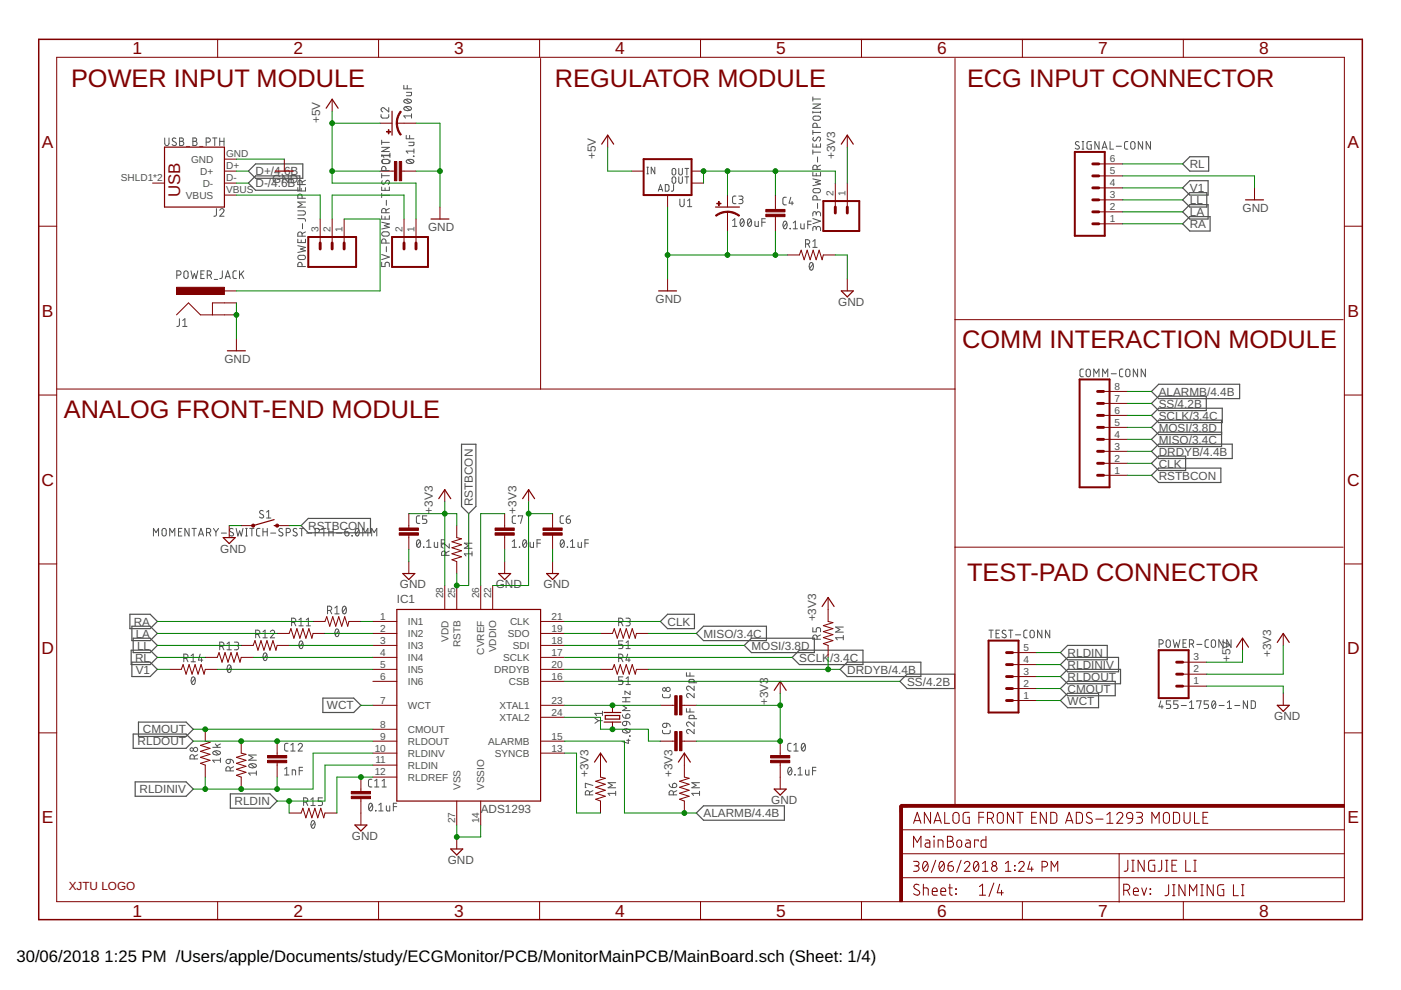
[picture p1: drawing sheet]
<svg xmlns="http://www.w3.org/2000/svg" width="297mm" height="210mm" viewBox="0 0 297 210" stroke-linecap="round" stroke-linejoin="round" font-family="sans-serif">
<g fill="none" stroke="#505050" stroke-width=".21">
<path d="M85.6 18.1v.7h1.6M86.2 19.6h1v.6l-1 .1M86.3 18.1v.7M34.9 29.3v1.1a.46 .46 0 0 0 .5 .5 .46 .46 0 0 0 .4-.5v-1.1M37.3 29.4a.41 .41 0 0 0-.6-.1 .41 .41 0 0 0-.1 .5l.6 .4a.38 .38 0 0 1 .1 .5 .38 .38 0 0 1-.5 .1l-.3-.2M38.1 29.3h.4a.36 .36 0 0 1 .4 .3 .36 .36 0 0 1-.4 .4 .44 .44 0 0 1 .5 .4 .44 .44 0 0 1-.5 .5h-.4zM38.1 30h.4M39.5 31.1h.7M40.9 29.3h.4a.36 .36 0 0 1 .4 .3 .36 .36 0 0 1-.4 .4 .44 .44 0 0 1 .5 .4 .44 .44 0 0 1-.5 .5h-.4zM40.9 30h.4M42.3 31.1h.7M43.7 30.1h.5a.44 .44 0 0 0 .4-.4 .44 .44 0 0 0-.4-.4h-.5v1.6"/>
<path d="M45.1 29.3h.9M45.5 29.3v1.6M46.6 30h.9M46.6 29.3v1.6M47.5 29.3v1.6M63.1 39.8v.7h1.7v-.7M63.9 39.9v.6M64.1 39.1v-.4a.46 .46 0 0 0-.5-.5 .46 .46 0 0 0-.5 .5v.4h1.7M64.8 38.2l-.7 .4M80.8 24.3v.5l.4 .2 1.1-.1 .1-.6M80.9 30.2h1.6M80.9 31.2h1.6l-1.6 .9h1.6"/>
<path d="M80.9 39.6v.8h1.6v-.8M80.9 29.7v.9M80.9 32.8v.4M80.9 36.8v.9M80.9 37.3h1.6M80.9 33h1.6M81 34l.1 .5 .3 .2 1-.1 .2-.1 .1-.5M81 38.3v.2a.38 .38 0 0 0 .1 .5 .38 .38 0 0 0 .5-.1l.3-.5a.44 .44 0 0 1 .7 .1 .44 .44 0 0 1-.3 .6M81 33.9l1.1-.1a.46 .46 0 0 1 .5 .4 .46 .46 0 0 1-.5 .5l-1.1-.1-.1-.4zM81.6 39.8v.6M81.8 36.2v-.5a.46 .46 0 0 0-.4-.4 .46 .46 0 0 0-.5 .4v.5h1.6M82.4 22.8v.9l-.9-.7a.44 .44 0 0 0-.7 .1 .44 .44 0 0 0 .4 .6"/>
<path d="M82.5 32.8v.4M82.7 32.5v.9M82.7 32.9h-1.7l.4 .5M85.7 22.8a1.04 1.04 0 0 1 1.5 .2 .95 .95 0 0 1-1.6 0zM85.7 21.2a1.02 1.02 0 0 1 1.5 .3 .97 .97 0 0 1-1.6 0zM86 22.6l.9 .8M86 21.1l.9 .7M86.1 28.7v.7h1.7M86.2 34a1.02 1.02 0 0 1 1.6 .2 .97 .97 0 0 1-1.7 0zM86.5 33.9l.9 .7M86.7 30.2h1.1l-.1 .6-1 .1M86.8 28.7v.7"/>
<path d="M87.2 24.6h-1.6l.4 .4M87.2 24.1v.9M87.7 33.1l.1 .1zM87.8 31.6v.9M87.8 32h-1.7l.4 .5M137.2 36.9h.3M137.2 35.5h.3M137.3 35.5v1.4M138.8 35.5v1.4l-.7-1.4v1.4M141.1 39.1l.5 .1 .2 .2v.9l-.2 .2h-.5zM142.6 37.6h.6l.1 .9a.39 .39 0 0 1-.4 .4 .39 .39 0 0 1-.4-.4zM142.6 35.8h.6l.1 .9a.39 .39 0 0 1-.4 .4 .39 .39 0 0 1-.4-.4z"/>
<path d="M142.8 39.1v1.2l-.5 .2M143.9 37.5v1a.38 .38 0 0 0 .4 .4 .38 .38 0 0 0 .4-.4v-1M143.9 35.7v1a.38 .38 0 0 0 .4 .4 .38 .38 0 0 0 .4-.4v-1M145.2 37.5h.8M145.2 35.7h.8M145.6 35.7v1.4M145.6 37.5v1.4M172.3 20.6v.8M172.3 23.6v.4M172.3 27.6v.9M172.3 30.5v.7h1.7v-.7M172.3 31.8v.9"/>
<path d="M172.3 36.6v.7h1.7v-.7M172.3 37.9l1.7 .4-1.1 .4 1.1 .3-1.7 .4M172.3 32.3h1.7M172.3 28.1h1.7M172.3 23.8h1.7M172.3 22.1h1.7l-1.7 .9h1.7M172.3 21h1.7M172.5 24.7l1-.1a.44 .44 0 0 1 .5 .5 .44 .44 0 0 1-.5 .4l-1-.1-.2-.3zM172.5 29.1l-.1 .2a.38 .38 0 0 0 .1 .5 .38 .38 0 0 0 .5-.1l.3-.5a.44 .44 0 0 1 .7 .1 .44 .44 0 0 1-.3 .6M173.1 30.6v.6M173.1 36.7v.6M173.2 35.9v-.4a.46 .46 0 0 0-.4-.5 .46 .46 0 0 0-.5 .5v.4h1.7"/>
<path d="M173.2 27v-.5a.46 .46 0 0 0-.4-.4 .46 .46 0 0 0-.5 .4v.5h1.7M173.3 33.3v1.1M174 23.6v.4M174 35l-.8 .4M228.8 30.1a.41 .41 0 0 0-.6 0 .41 .41 0 0 0 0 .6l.5 .2a.44 .44 0 0 1-.1 .7 .44 .44 0 0 1-.6-.2M229.4 31.6h.4M229.4 30h.4M229.6 30v1.6M231.4 30h-.7l-.2 .2v1.1l.2 .3h.7v-.9h-.3M233 30v1.6l-.9-1.6v1.6M233.7 31.6l.5-1.6 .5 1.6M233.8 31.2h.8"/>
<path d="M235.4 30v1.6h.7M236.7 31h1.1M239.1 30h-.4l-.3 .4 .1 1 .2 .2h.4M239.9 30.1l.3-.1 .3 .1 .1 1.1a.46 .46 0 0 1-.4 .4 .46 .46 0 0 1-.5-.4zM242.3 30v1.6l-1-1.6v1.6M243.9 30v1.6l-.9-1.6v1.6M37.5 58.3h.5a.46 .46 0 0 0 .4-.4 .46 .46 0 0 0-.4-.5h-.5v1.7M39.1 57.6l.3-.2 .4 .2 .1 1a.44 .44 0 0 1-.5 .5 .44 .44 0 0 1-.4-.5zM40.5 57.4l.4 1.7 .3-1.1 .4 1.1 .3-1.7M42.6 58.1h.5M43.3 57.4h-.7v1.7h.7M43.9 58.3h.5a.46 .46 0 0 0 .5-.4 .46 .46 0 0 0-.5-.5h-.5v1.7"/>
<path d="M44.5 58.3l.4 .8M45.4 59.2h.7M45.9 44.2v1.4l-.6 .2M46.6 44.6a.45 .45 0 0 1 .6-.4 .45 .45 0 0 1 .2 .8l-.8 .8h.9M47.1 57.4v1.4l-.5 .3M47.8 59.1l.5-1.7 .5 1.7M47.9 58.7h.8M50.1 57.4l-.5 .1-.2 .3v1l.2 .2 .5 .1M50.8 57.4v1.7M51.1 58.1l.6 1M51.7 57.4l-.9 1M63.1 46.4h1.4l.2 .2 .1 .3"/>
<path d="M63.1 44.7h1.2a.44 .44 0 0 1 .5 .4 .44 .44 0 0 1-.5 .5h-1.2M63.1 50.7v.7h1.7v-.7M63.1 52.1l1.7 .4-1.1 .3 1.1 .4-1.7 .3M63.3 54.3l1-.2a.46 .46 0 0 1 .5 .5 .46 .46 0 0 1-.5 .4l-1-.1-.2-.3zM63.9 50.9v.5M64.1 56.5v-.4a.46 .46 0 0 0-.5-.5 .46 .46 0 0 0-.5 .5v.4h1.7M64.1 50.1v-.5a.46 .46 0 0 0-.5-.4 .46 .46 0 0 0-.5 .4v.5h1.7M64.1 42v-.4a.46 .46 0 0 0-.5-.5 .46 .46 0 0 0-.5 .5v.4h1.7M64.1 47.4v1.1M64.8 49.2l-.7 .3M64.8 42.8h-1.7l1 .6-1 .5h1.7M80.9 55.6v.9h.7v-.5a.46 .46 0 0 1 .5-.4 .46 .46 0 0 1 .4 .4v.5"/>
<path d="M80.9 45.7v.8h1.6v-.8M80.9 41v.9M80.9 54l1.6 .5-1.6 .6M80.9 47.1l1.6 .4-1 .3 1 .4-1.6 .4M80.9 41.4h1.6M81 49.3l1.1-.2a.46 .46 0 0 1 .5 .5 .46 .46 0 0 1-.5 .5l-1.1-.2-.1-.3zM81.6 45.9v.6M81.8 51.5v-.4a.46 .46 0 0 0-.4-.4 .46 .46 0 0 0-.5 .4v.4h1.6M81.8 45.1v-.5a.46 .46 0 0 0-.4-.4 .46 .46 0 0 0-.5 .4v.5h1.6M81.9 42.5v1M81.9 52.3v1.1M82.5 44.2l-.7 .4"/>
<path d="M139.6 40.5l.4-1.4 .5 1.4M139.7 40.2h.7M144.1 42.2v1.2a.46 .46 0 0 0 .5 .4 .46 .46 0 0 0 .5-.4v-1.2M145.8 42.6l.4-.4v1.6M145.8 43.8h.9M155.3 46.8l.5-.4v1.6M155.3 48h.9M156 41.6h-.4l-.3 .3 .1 1.1 .2 .2h.4M156.6 41.6h.6a.36 .36 0 0 1 .3 .3 .36 .36 0 0 1-.3 .4h-.4M157.1 42.3a.44 .44 0 0 1 .4 .4 .44 .44 0 0 1-.4 .5h-.5M157.1 46.5l.3-.1a.97 .97 0 0 1 0 1.6 1 1 0 0 1-.3-1.5zM157.7 46.8l-.7 .8"/>
<path d="M158.7 46.5l.2-.1a.95 .95 0 0 1 0 1.6 1.02 1.02 0 0 1-.2-1.5zM159.3 46.8l-.8 .8M160.1 46.9v.9l.2 .2h.5v-1.1M161.5 47.1h.8M162.3 46.4h-.8v1.6M166.2 47l.3-.1a.97 .97 0 0 1 0 1.6 1 1 0 0 1-.3-1.5zM166.7 41.8h-.5l-.2 .4v1l.2 .2h.5M166.8 47.3l-.7 .9M167.5 48.4l.1 .1zM167.7 41.8l-.4 1.3h.9M167.9 42.7v.7M168.2 48.5h.9"/>
<path d="M168.2 47.3l.4-.4v1.6M169.8 47.4v.9l.3 .2h.4v-1.1M170.8 51.7h.4a.46 .46 0 0 0 .5-.4 .46 .46 0 0 0-.5-.5h-.4v1.7M171.3 47.6h.7M171.3 51.7l.4 .8M171.8 55.8l.2-.2a.97 .97 0 0 1 0 1.7 1.02 1.02 0 0 1-.2-1.5zM172 46.9h-.7v1.6M172.3 51.2l.5-.4v1.7M172.3 52.5h.9M172.3 46.3l1.7 .6-1.7 .5M172.4 56l-.7 .9M172.5 40.1l1-.1a.44 .44 0 0 1 .5 .4 .44 .44 0 0 1-.5 .5l-1-.2-.2-.3z"/>
<path d="M173.1 48.5a.46 .46 0 0 1 .4-.5 .46 .46 0 0 1 .5 .5v.4M173.1 48.7v-.3a.36 .36 0 0 0-.4-.4 .36 .36 0 0 0-.4 .4v.5M173.1 45.3a.46 .46 0 0 1 .4-.4 .46 .46 0 0 1 .5 .4v.5M173.1 45.6v-.4a.36 .36 0 0 0-.4-.3 .36 .36 0 0 0-.4 .3v.6M173.2 42.4v-.5a.46 .46 0 0 0-.4-.4 .46 .46 0 0 0-.5 .4v.5h1.7M173.3 43.1v1.1M38 67.6v1.4l-.2 .2h-.3M38.7 67.9l.5-.3v1.6M38.7 69.2h.9M229.7 78.3h-.5l-.2 .3v1.1l.2 .2h.5M230.4 78.4l.3-.1 .4 .1 .1 1a.46 .46 0 0 1-.5 .5 .46 .46 0 0 1-.4-.5zM231.9 79.9v-1.6l.6 .9 .5-.9v1.6"/>
<path d="M233.8 79.9v-1.6l.5 .9 .6-.9v1.6M235.6 79.2h1.1M238.1 78.3h-.5l-.2 .3v1.1l.2 .2h.5M238.8 78.4l.3-.1 .3 .1 .2 1a.44 .44 0 0 1-.5 .5 .44 .44 0 0 1-.4-.5zM241.2 78.3v1.6l-.9-1.6v1.6M242.8 78.3v1.6l-.8-1.6v1.6M32.5 113.6v-1.6l.6 .9 .5-.9v1.6M34.5 112.2l.3-.2 .3 .2 .1 1a.44 .44 0 0 1-.4 .4 .44 .44 0 0 1-.4-.4zM36 113.6v-1.6l.5 .9 .6-.9v1.6M37.8 112.8h.6M38.6 112h-.8v1.6h.8M40.1 112v1.6l-.9-1.6v1.6"/>
<path d="M40.7 112h.9M41.1 112v1.6M42.1 113.6l.5-1.6 .6 1.6M42.2 113.2h.8M43.8 112.9h.4a.44 .44 0 0 0 .5-.4 .44 .44 0 0 0-.5-.5h-.4v1.6M44.3 112.9l.4 .7M45.3 112l.5 .8M45.8 112.8v.8M46.3 112l-.5 .8M46.9 113h1.1M49.4 112.2a.41 .41 0 0 0-.5-.1 .41 .41 0 0 0-.2 .5l.6 .4a.38 .38 0 0 1 .2 .5 .38 .38 0 0 1-.5 .1l-.4-.2M50.1 112l.3 1.6 .4-1 .4 1 .3-1.6"/>
<path d="M52.1 113.6h.3M52.1 112h.3M52.3 112v1.6M52.9 112h.9M53.4 112v1.6M55.1 112l-.5 .1-.2 .3v1l.2 .2h.5M55.8 112.8h.9M55.8 112v1.6M55.8 108.4a.41 .41 0 0 0-.6-.1 .41 .41 0 0 0 0 .6l.5 .3a.44 .44 0 0 1 0 .7 .44 .44 0 0 1-.7-.3M56.5 108.6l.5-.4v1.6M56.5 109.8h.9M56.7 112v1.6"/>
<path d="M57.4 113h1.1M59.9 112.2a.41 .41 0 0 0-.6-.1 .41 .41 0 0 0 0 .6l.5 .3a.44 .44 0 0 1 0 .7 .44 .44 0 0 1-.7-.3M60.7 112.9h.4a.44 .44 0 0 0 .5-.4 .44 .44 0 0 0-.5-.5h-.4v1.6M62.9 112.2a.41 .41 0 0 0-.6-.1 .41 .41 0 0 0 0 .6l.5 .3a.44 .44 0 0 1 0 .7 .44 .44 0 0 1-.7-.3M63.5 112h.9M64 112v1.6M65 113h1.1M66.8 112.9h.5a.44 .44 0 0 0 .4-.4 .44 .44 0 0 0-.4-.5h-.5v1.6M68.2 112h.9M68.7 112v1.6M69.7 112.8h.9M69.7 112v1.6"/>
<path d="M70.6 112v1.6M71.4 113h1M73.1 112.8h.5a.45 .45 0 0 1 .4 .5 .45 .45 0 0 1-.5 .3 .45 .45 0 0 1-.4-.4zM73.8 112l-.6 .3-.1 .5M74.6 113.6h.1zM75.5 112.1l.3-.1a.95 .95 0 0 1 0 1.6 1 1 0 0 1-.3-1.5zM76.1 112.4l-.7 .9M76.9 113.6v-1.6l.6 .9 .5-.9v1.6M78.8 113.6v-1.6l.5 .9 .6-.9v1.6M88.5 114.6l.2-.2a.93 .93 0 0 1 0 1.7 1.02 1.02 0 0 1-.2-1.5zM89 109.4h-.5l-.2 .3v1.1l.2 .2h.5M89.1 114.8l-.7 .9"/>
<path d="M89.8 116l.1 .1zM90.5 116.1h.9M90.5 114.8l.4-.4v1.7M90.5 109.4h-.9v.7h.5a.45 .45 0 0 1 .4 .4 .45 .45 0 0 1-.4 .5h-.5M92.1 115v.9l.3 .2h.4v-1.1M93.6 115.2h.7M94.3 114.4h-.7v1.7M94.5 117.8v-.5a.46 .46 0 0 0-.4-.5 .46 .46 0 0 0-.5 .5v.5h1.6M95.2 115.3v.9l-.9-.8a.45 .45 0 0 0-.7 .2 .45 .45 0 0 0 .4 .6M95.2 116.8l-.7 .4M100.1 115.2h-1.7l.9 .5-.9 .5h1.7M100.1 117.4h-1.7l.4 .5"/>
<path d="M100.1 117v.9M108.6 116.1h.9M108.6 114.8l.5-.4v1.7M109.3 109.4h-.5l-.2 .3v1.1l.2 .2h.5M109.9 109.5v-.1h.9l-.4 1.6M110.1 116l.1 .1zM111 114.6l.2-.2a.93 .93 0 0 1 0 1.7 1.02 1.02 0 0 1-.2-1.5zM111.6 114.8l-.7 .9M112.4 115v.9l.3 .2h.4v-1.1M113.9 115.2h.7M114.6 114.4h-.7v1.7M119 114.6l.2-.2a.95 .95 0 0 1 0 1.7 1 1 0 0 1-.2-1.5z"/>
<path d="M119.5 109.4h-.5l-.2 .3v1.1l.2 .2h.5M119.6 114.8l-.7 .9M120.1 110.1h.5a.45 .45 0 0 1 .4 .5 .45 .45 0 0 1-.5 .4 .45 .45 0 0 1-.4-.5zM120.3 116l.1 .1zM120.8 109.4l-.4 .1-.3 .6M120.9 116.1h1M120.9 114.8l.5-.4v1.7M122.6 115v.9l.2 .2h.5v-1.1M124 115.2h.8M124.8 114.4h-.8v1.7M39 139.6h.4a.46 .46 0 0 0 .5-.5 .46 .46 0 0 0-.5-.4h-.4v1.6M39.5 139.6l.4 .7"/>
<path d="M40.5 139l.5-.3v1.6M42.4 138.7l-.3 1.3h.9M42.7 139.6v.7M46.6 137.1h.4a.46 .46 0 0 0 .5-.5 .46 .46 0 0 0-.5-.5h-.4v1.7M47.1 137.1l.4 .7M48.1 136.5l.5-.4v1.7M48.1 137.8h.9M49.7 136.1h.5a.36 .36 0 0 1 .4 .4 .36 .36 0 0 1-.4 .4h-.3M50.1 136.9a.46 .46 0 0 1 .5 .4 .46 .46 0 0 1-.5 .5h-.4M54.2 134.5h.5a.46 .46 0 0 0 .4-.4 .46 .46 0 0 0-.4-.5h-.5v1.6M54.7 134.5l.4 .7M55.8 135.2h.9"/>
<path d="M55.8 134l.4-.4v1.6M56 138.5l.2-.1a.97 .97 0 0 1 0 1.7 1.02 1.02 0 0 1-.2-1.6zM56.6 138.8l-.7 .9M57.3 134a.45 .45 0 0 1 .7-.4 .45 .45 0 0 1 .1 .7l-.8 .9h.9M61.8 132h.5a.46 .46 0 0 0 .4-.5 .46 .46 0 0 0-.4-.4h-.5v1.6M62.4 132l.3 .7M63.4 132.7h.9M63.4 131.4l.4-.3v1.6M63.6 136l.2-.1a.97 .97 0 0 1 0 1.6 1.02 1.02 0 0 1-.2-1.5zM64.2 136.2l-.7 1M64.9 132.7h.9M64.9 131.4l.5-.3v1.6"/>
<path d="M69.4 129.4h.5a.46 .46 0 0 0 .4-.4 .46 .46 0 0 0-.4-.5h-.5v1.7M70 129.4l.3 .8M71 128.9l.4-.4v1.7M71 130.2h.9M71.2 133.5l.2-.2a.95 .95 0 0 1 0 1.7 1.04 1.04 0 0 1-.2-1.5zM71.8 133.7l-.7 .9M72.7 128.7l.3-.2a.97 .97 0 0 1 0 1.7 1 1 0 0 1-.3-1.5zM73.4 128.9l-.8 .9M131.2 132h.4a.46 .46 0 0 0 .5-.5 .46 .46 0 0 0-.5-.4h-.4v1.6M131.2 139.6h.4a.46 .46 0 0 0 .5-.5 .46 .46 0 0 0-.5-.4h-.4v1.6M131.7 132l.4 .7M131.7 139.6l.4 .7"/>
<path d="M132.1 135.9h-.9v.7h.5a.47 .47 0 0 1 .4 .5 .47 .47 0 0 1-.4 .4h-.5M132.7 131.1h.6a.37 .37 0 0 1 .3 .3 .37 .37 0 0 1-.3 .4h-.4M132.7 136.2l.5-.3v1.6M132.7 137.5h.9M133.1 138.7l-.4 1.3h.9M133.2 131.8a.44 .44 0 0 1 .4 .4 .44 .44 0 0 1-.4 .5h-.5M133.3 139.6v.7M172.3 133.1v.9h.8v-.6a.46 .46 0 0 1 .4-.3 .46 .46 0 0 1 .5 .3v.6M173.2 135.5v-.4a.46 .46 0 0 0-.4-.5 .46 .46 0 0 0-.5 .5v.4h1.7M174 134.6l-.8 .4M178.8 135.2h-1.6l.3 .5M178.8 134.7v1"/>
<path d="M178.8 132.9h-1.6l.9 .6-.9 .5h1.6M209.7 133.6h.9M210.1 133.6v1.6M211.2 134.3h.5M211.9 133.6h-.7v1.6h.7M213.3 133.8a.42 .42 0 0 0-.6-.2 .42 .42 0 0 0-.1 .6l.5 .4a.4 .4 0 0 1 .1 .6 .4 .4 0 0 1-.6-.1l-.2-.1M213.8 133.6h.9M214.3 133.6v1.6M215.3 134.6h1.1M217.8 133.6l-.6 .1-.1 .3v1l.2 .2h.5M218.5 133.8l.3-.2 .3 .2 .2 1a.46 .46 0 0 1-.5 .4 .46 .46 0 0 1-.4-.4zM220.9 133.6v1.6l-.9-1.6v1.6"/>
<path d="M222.6 133.6v1.6l-.9-1.6v1.6M245.7 136.5h.5a.46 .46 0 0 0 .4-.4 .46 .46 0 0 0-.4-.5h-.5v1.7M247.4 135.8l.3-.2 .3 .2 .1 1a.46 .46 0 0 1-.4 .5 .46 .46 0 0 1-.5-.5zM248.7 135.6l.4 1.7 .3-1.1 .4 1.1 .4-1.7M250.8 136.4h.6M251.5 135.6h-.7v1.7h.7M252.2 136.5h.4a.46 .46 0 0 0 .5-.4 .46 .46 0 0 0-.5-.5h-.4v1.7M252.7 136.5l.4 .8M253.7 136.6h1.1M256.2 135.6l-.5 .1-.2 .3v1.1l.2 .1 .5 .1M256.9 135.8l.4-.2 .3 .2 .1 1a.46 .46 0 0 1-.4 .5 .46 .46 0 0 1-.5-.5zM259.3 135.6v1.7l-.9-1.7v1.7"/>
<path d="M261 135.6v1.7l-.9-1.7v1.7M40.5 140.3h.9M40.7 143.6l.3-.1a.97 .97 0 0 1 0 1.6 1.02 1.02 0 0 1-.3-1.5zM41.3 143.9l-.7 .9M45.1 158.5h1.6M45.2 159.4a1.04 1.04 0 0 1 1.5 .2 .95 .95 0 0 1-1.6 0zM45.5 159.3l.9 .7M45.7 157.7l.5 .8M46.7 157.7l-.7 .4M48.3 141.1l.3-.1a.97 .97 0 0 1 0 1.6 1.02 1.02 0 0 1-.3-1.5zM49 141.3l-.8 .9M61.1 157.6h-.5l-.3 .4 .1 1 .2 .2h.5"/>
<path d="M61.7 159.2h.9M61.7 158l.4-.4v1.6M63.2 158a.44 .44 0 0 1 .6-.4 .44 .44 0 0 1 .2 .7l-.8 .9h.9M126.1 152.3l.8 .5M126.9 152.8l-.8 .6M126.9 152.8h.8M127.7 151.3h-1.6l.4 .4M127.7 150.8v.9M132 151.6l.3 .6 .4 .1M132 148.8h1.6M132 147.9h1.6M132.1 143.5h-.9v.7h.5a.46 .46 0 0 1 .4 .5 .46 .46 0 0 1-.4 .4h-.5"/>
<path d="M132.1 154.7a1.02 1.02 0 0 1 1.5 .3 .93 .93 0 0 1-1.6 0zM132.1 153.1l.8-.1v.5a.45 .45 0 0 1-.7 .3 .45 .45 0 0 1-.1-.7zM132.3 154.6l.9 .7M132.7 147.9v.9M132.7 143.9l.5-.4v1.6M132.7 145.1h.9M132.8 151.5a.46 .46 0 0 1 .7 .2 .46 .46 0 0 1-.4 .6h-.4zM132.9 153l.6 .2 .1 .5M132.9 157h.7M133.2 156.7v.9l-1.2-.4M133.5 156l.1 .1zM133.6 146.5v.8l-1.1-.8v.8"/>
<path d="M133.6 149.6h-1.6l.9 .5-.9 .6h1.6M140.5 147.2l.1 .6 .2 .1h1.1l.2-.2v-.5M140.5 154.8l.1 .6 .2 .2 1.1-.1 .2-.2v-.5M140.6 153.5l.8-.1v.5a.45 .45 0 0 1-.7 .3 .45 .45 0 0 1-.1-.7zM141.4 153.4l.4 .1 .3 .6M145.5 142.6v.7h1.7M145.5 150.2v.8h1.7M146.3 142.6v.7M146.3 150.2v.8M147.2 147v.9l-.9-.7a.44 .44 0 0 0-.7 .1 .44 .44 0 0 0 .3 .6M147.2 145.5v.9l-.9-.8a.44 .44 0 0 0-.7 .1 .44 .44 0 0 0 .3 .7M147.2 144.8v-.6l-.2-.1-.9 .1v.6h1.6"/>
<path d="M147.2 154.6v1l-.9-.8a.44 .44 0 0 0-.7 .1 .44 .44 0 0 0 .3 .7M147.2 153.1v.9l-.9-.8a.44 .44 0 0 0-.7 .2 .44 .44 0 0 0 .3 .6M147.2 152.4v-.6l-.2-.1-.9 .1v.6h1.6M167.7 157.6h-.5l-.2 .4 .1 1.1 .6 .1M168.3 159.2h.9M168.3 158l.5-.4v1.6M170.1 157.7l.2-.1a.97 .97 0 0 1 0 1.6 1 1 0 0 1-.2-1.5zM170.7 158l-.7 .9M246.1 148.6l-.4 1.3h.9M246.4 149.5v.7M248.2 148.6h-.9v.7h.5a.46 .46 0 0 1 .4 .5 .46 .46 0 0 1-.4 .4h-.5M249.8 148.6h-.9v.7h.5a.46 .46 0 0 1 .4 .5 .46 .46 0 0 1-.4 .4h-.5"/>
<path d="M250.4 149.6h1.1M252.2 150.2h.9M252.2 148.9l.4-.3v1.6M253.8 148.8v-.2h.9l-.5 1.6M256.2 148.6h-.9v.7h.6a.46 .46 0 0 1 .3 .5 .46 .46 0 0 1-.3 .4h-.6M257.1 148.7l.2-.1a.97 .97 0 0 1 0 1.6 1.02 1.02 0 0 1-.2-1.5zM257.7 148.9l-.7 1M258.5 149.6h1M260.2 150.2h.9M260.2 148.9l.5-.3v1.6M261.8 149.6h1.1M264.5 148.6v1.6l-.9-1.6v1.6"/>
<path d="M265.3 148.6h.6l.2 .3v1l-.2 .3h-.6zM41.2 160.9v-.4a.46 .46 0 0 0-.5-.5 .46 .46 0 0 0-.4 .5v.4h1.6M41.9 160l-.7 .4M46.7 161.2h-1.6l.4 .4M46.7 160.7v.9M48 161.1l.8-.1v.5a.45 .45 0 0 1-.6 .4 .45 .45 0 0 1-.2-.8zM48.8 163.4v-.4a.46 .46 0 0 0-.4-.4 .46 .46 0 0 0-.5 .4v.4h1.6M48.8 161l.6 .3 .1 .4M49.5 162.6l-.7 .3M52.8 162.1a1.04 1.04 0 0 1 1.6 .2 .95 .95 0 0 1-1.7 0zM53.1 162l.9 .7M54.4 160.1h-1.7l.9 .5-.9 .6h1.7"/>
<path d="M54.4 163.9h-1.7l.4 .5M54.4 163.5v.9M60.3 164.3h1M60.3 163l.5-.3v1.6M62 164.3v-1.1l.6 .2 .1 .9M63.4 163.4h.8M64.2 162.7h-.8v1.6M64.4 170.1h.4a.46 .46 0 0 0 .5-.5 .46 .46 0 0 0-.5-.4h-.4v1.6M64.9 170.1l.4 .7M65.9 169.5l.5-.3v1.6M65.9 170.8h.9M66.1 174.1l.1-.1a.8 .8 0 0 1 .7 .6 .8 .8 0 0 1-.2 .8l-.3 .2a1.03 1.03 0 0 1-.3-1.5z"/>
<path d="M66.7 174.3l-.7 1M68.4 169.2h-.9v.7h.5a.46 .46 0 0 1 .4 .4 .46 .46 0 0 1-.4 .5h-.5M78.3 170.4l.1-.1a.8 .8 0 0 1 .7 .6 .8 .8 0 0 1-.2 .8l-.3 .2a1.04 1.04 0 0 1-.3-1.5zM78.8 165.2h-.4l-.3 .4v1l.3 .2 .4 .1M78.9 170.7l-.7 .9M79.4 165.6l.5-.4v1.7M79.4 166.9h.9M79.6 171.8l.1 .1zM80.3 171.9h.9M80.3 170.7l.5-.4v1.6M81 166.9h.9M81 165.6l.4-.4v1.7"/>
<path d="M81.9 170.9v.9l.3 .1h.4v-1M83.4 171h.7M84.1 170.3h-.7v1.6M125 168.5v-.4a.44 .44 0 0 0-.5-.5 .44 .44 0 0 0-.4 .5v.4h1.6M125.7 166.5l-1.6-.4v.9h.2M125.7 167.6l-.7 .4M130.5 168.2h-1.6l.4 .5M130.5 165.9h-1.6l.9 .6-.9 .5h1.6M130.5 167.8v.9M141.9 166.3l.1 .4 .6 .3M142.7 166.2a.46 .46 0 0 1 .7 .1 .46 .46 0 0 1-.4 .7h-.4zM142.8 168.5v-.4a.46 .46 0 0 0-.5-.5 .46 .46 0 0 0-.4 .5v.4h1.6"/>
<path d="M143.5 167.6l-.7 .4M148.3 168.2h-1.6l.3 .5M148.3 167.8v.9M148.3 165.9h-1.6l.9 .6-.9 .5h1.6M167.2 162.8l.3-.1a.97 .97 0 0 1 0 1.6 1.02 1.02 0 0 1-.3-1.5zM167.8 163l-.7 1M168.5 164.2l.1 .1zM169.2 164.3h.9M169.2 163l.5-.3v1.6M170.8 163.2v.9l.3 .2h.4v-1.1M172.3 163.4h.7M173 162.7h-.7v1.6"/>
<circle cx="40.7" cy="158.9" r=".35"/>
<circle cx="41.5" cy="158.9" r=".46"/>
<circle cx="140.8" cy="146.2" r=".36"/>
<circle cx="141.6" cy="146.2" r=".45"/>
</g>
<g fill="none" stroke="#505050" stroke-width=".25">
<path d="M52.7 36.3l1.5-1.5h10v3h-10zM52.7 38.8l1.5-1.5h9.4v3h-9.4zM250.7 39.8l1.6-1.5h3.8v3.1h-3.8zM250.7 34.8l1.6-1.6h4v3.1h-4zM250.7 47.5l1.6-1.6h4.3v3.1h-4.3zM250.7 44.9l1.6-1.5h3.8v3h-3.8zM250.7 42.4l1.6-1.5h3.6v3h-3.6zM97.9 94.2h3v13.2l-1.5 1.5-1.5-1.5zM244.1 98.2l1.6-1.5h5.7v3.1h-5.7zM244.1 85.5l1.6-1.5h10.1v3.1h-10.1zM244.1 83l1.6-1.5h17.1v3h-17.1zM244.1 88.1l1.6-1.5h13.4v3h-13.4z"/>
<path d="M245.7 94.2h15.6v3h-15.6l-1.6-1.5zM259 91.6h-13.3l-1.6 1.6 1.6 1.5h13.3v-5.6h-13.3l-1.6 1.5 1.6 1.5h13.3M63.8 111.4l1.6-1.5h13.1v3.1h-13.1zM244.1 100.8l1.6-1.5h13.1v3h-13.1zM27.5 130.2h4.3l1.6 1.6-1.6 1.5h-4.3zM27.8 137.9h4l1.6 1.5-1.6 1.5h-4zM28 132.8h3.8l1.6 1.5-1.6 1.5h-3.8zM28.2 135.3h3.6l1.6 1.5-1.6 1.6h-3.6zM140 131.8l1.5-1.6h5.7v3.1h-5.7zM147.6 134.3l1.6-1.5h13.3v3h-13.3zM157.8 136.8l1.5-1.5h13.4v3.1h-13.4zM168 139.4l1.5-1.5h13.5v3h-13.5z"/>
<path d="M224.8 138.4l1.6-1.6h8.4v3.1h-8.4zM28 140.4h3.8l1.6 1.5-1.6 1.5h-3.8zM28.2 155.6h11.3l1.5 1.5-1.5 1.6h-11.3zM29.4 153.1h10.1l1.5 1.5-1.5 1.5h-10.1zM68.5 148h6.5l1.5 1.5-1.5 1.6h-6.5zM178.1 141.9l1.5-1.5h15.6v3h-15.6zM192.3 142.9h10.1v3.1h-10.1l-1.5-1.5zM224.8 148.5l1.6-1.5h6.5v3.1h-6.5zM224.8 146l1.6-1.5h10.1v3h-10.1zM224.8 140.9l1.6-1.5h10.8v3h-10.8zM224.8 143.4l1.6-1.5h11.2v3.1h-11.2zM28.7 165.8h10.8l1.5 1.5-1.5 1.5h-10.8z"/>
<path d="M48.8 168.3h8.4l1.6 1.5-1.6 1.6h-8.4zM149.2 170.9h17.1v3h-17.1l-1.6-1.5z"/>
</g>
<g fill="none" stroke="#800000" stroke-width=".21">
<path d="M12 12.1h273v179.1h-273zM46.1 8.3v3.8M80.3 8.3v3.8M114.4 8.3v3.8M114.6 12.4v70.1M148.5 8.3v3.8M182.6 8.3v3.8M202.5 12.4v158.5h.5M216.8 8.3v3.8M250.9 8.3v3.8M32.3 38.8h2.6M47.6 36.3h2.5"/>
<path d="M47.6 38.8h2.5M47.6 33.7h2.5M60.3 33.7v2.6M70.4 21v2.6M80.6 36.3h3M80.6 26.1h2.5M84.1 26.1h4.1M85.2 36.3h3M128.8 28.7v2.5M133.9 36.3h2.6M146.6 36.3h2.6M146.6 38.8h2.6"/>
<path d="M177.1 38.8v5.1M179.6 28.7v2.5M179.6 38.8v5.1M233 39.8h5M233 37.3h5M233 34.8h5M266 39.8v2.6M8.2 48h3.8M47.6 41.4h2.5M67.9 46.4v5.1M70.4 46.4v5.1M73 46.4v5.1"/>
<path d="M85.7 46.4v5.1M88.2 46.4v5.1M93.3 43.9v2.5M141.5 41.4v2.5M141.5 59.1v2.6M154.2 41.4v2.5M154.2 44.9v4.1M164.4 41.4v3M164.4 45.9v3.1M166.9 54.1h2.6l.4-1.1 .6 2.1 .6-2.1 .7 2.1 .6-2.1 .6 2.1 .7-2.1 .6 2.1 .3-1h2.5M179.6 59.1v2.6M233 47.5h5"/>
<path d="M233 44.9h5M233 42.4h5M285 48h3.8M37.4 66.8l2.6-2.6 2.5 2.6h7.6M47.6 61.7h2.5M50.1 64.2h-5.1v2.6M50.1 71.8v2.6M202.5 67.8h82.3M8.2 83.8h3.8M12 82.5h190.5M234 98.2h5.1M234 95.7h5.1"/>
<path d="M234 93.2h5.1M234 90.6h5.1M234 88.1h5.1M234 85.5h5.1M234 83h5.1M285 83.8h3.8M8.2 119.6h3.8M48.6 111.4v2.6M51.1 111.4h2.6M58.8 111.4h2.5M86.7 108.9v3.1M86.7 113.5v3"/>
<path d="M86.7 119.1v2.5M94.3 103.8v2.6M96.8 111.4v2.6l1.1 .2-2.1 .7 2.1 .6-2.1 .6 2.1 .7-2.1 .6 2.1 .6-2.1 .7 1 .4v2.5M107 108.9v3.1M107 113.5v3M107 119.1v2.5M112.1 103.8v2.6M117.2 108.9v3.1M117.2 113.5v3M117.2 119.1v2.5M202.5 116h82.3M234 100.8h5.1"/>
<path d="M285 119.6h3.8M43.5 139.4h2.6l.3-1 .7 2 .6-2 .6 2 .7-2 .6 2 .6-2 .7 2 .2-1h2.6M51.1 136.8h2.6l.4-1 .6 2.1 .6-2.1 .7 2.1 .6-2.1 .6 2.1 .7-2.1 .6 2.1 .3-1.1h2.5M58.8 134.3h2.5l.4-1 .6 2 .6-2 .7 2 .6-2 .7 2 .6-2 .6 2 .3-1h2.5M66.4 131.8h2.5l.4-1.1 .6 2.1 .6-2.1 .7 2.1 .6-2.1 .7 2.1 .6-2.1 .6 2.1 .3-1h2.5M79.1 131.8h5M79.1 134.3h5M79.1 136.8h5M79.1 139.4h5M94.3 124.1v5.1M96.8 124.1v5.1M101.9 124.1v5.1"/>
<path d="M104.5 124.1v5.1M114.6 131.8h5.1M114.6 134.3h5.1M114.6 136.8h5.1M114.6 139.4h5.1M127.3 134.3h2.6l.3-1 .7 2 .6-2 .6 2 .7-2 .6 2 .6-2 .7 2 .2-1h2.6M175.6 126.7v5.1l1 .2-2 .7 2 .6-2 .6 2 .7-2 .6 2 .6-2 .7 1 .3v2.6M214.7 138.4h5.1M263.4 135.3v2.6M272.1 134.3v2.5M8.2 155.4h3.8M35.9 141.9h2.5l.4-1 .7 2 .6-2 .6 2 .7-2 .6 2 .6-2 .7 2 .2-1h2.6"/>
<path d="M43.5 154.6v2.5l1 .3-2 .6 2 .7-2 .6 2 .6-2 .7 2 .6-2 .6 1 .4v2.6M51.1 157.1v2.6l1.1 .2-2.1 .7 2.1 .6-2.1 .6 2.1 .7-2.1 .6 2.1 .6-2.1 .7 1 .4v2.5M58.8 157.1v3.1M79.1 141.9h5M79.1 144.5h5M79.1 149.5h5M79.1 154.6h5M79.1 157.1h5M79.1 159.7h5M114.6 141.9h5.1M114.6 144.5h5.1M114.6 149.5h5.1"/>
<path d="M114.6 157.1h5.1M114.6 159.7h5.1M114.6 152.1h5.1M127.3 141.9h2.6l.3-1 .7 2 .6-2 .6 2 .7-2 .6 2 .6-2 .7 2 .2-1h2.6M127.3 159.7v5.1l1 .2-2 .7 2 .6-2 .6 2 .7-2 .6 2 .6-2 .7 1 .3v2.6M129.9 149.5v1.6M129.9 153.1v1.5M140 149.5h3.1M140 157.1h3.1M144.6 149.5h3M144.6 157.1h3M145.1 159.7v5.1l1 .2-2 .7 2 .6-2 .6 2 .7-2 .6 2 .6-2 .7 1 .3v2.6"/>
<path d="M165.4 144.5v2.5M165.4 157.1v3.1M214.7 148.5h5.1M214.7 146h5.1M214.7 143.4h5.1M214.7 140.9h5.1M250.7 145.5h5.1M250.7 142.9h5.1M250.7 140.4h5.1M272.1 147v2.5M285 155.4h3.8M58.8 161.7v3.1"/>
<path d="M61.3 172.4h2.5l.4-1 .7 2 .6-2 .6 2 .7-2 .6 2 .6-2 .6 2 .3-1h2.5M76.5 164.8v3M76.5 169.3v5.6M79.1 162.2h5M79.1 164.8h5M96.8 169.8v5.1M96.8 177.5v2.5M101.9 169.8v5.1M165.4 161.7v5.6M191.1 175.9h93.9M193.7 179.6v-2.3l.8 1.3 .8-1.3v2.3M193.7 174.6l.8-2.4 .8 2.4"/>
<path d="M193.9 174h1.2M196.2 178.1h.7l.2 .2v1.3h-.5a.46 .46 0 0 1-.5-.4 .46 .46 0 0 1 .5-.5h.5M197.3 172.2v2.4l-1.3-2.4v2.4M198 177.3l.1 .1zM198 174.6l.8-2.4 .8 2.4M198 178.1v1.5M198.2 174h1.2M198.9 179.6v-1.5l.9 .1 .1 1.4M200.3 172.2v2.4h1M200.9 177.3h.6a.52 .52 0 0 1 .5 .5 .52 .52 0 0 1-.5 .6 .65 .65 0 0 1 .7 .6 .65 .65 0 0 1-.7 .6h-.6zM200.9 178.4h.6M202.2 172.5a.66 .66 0 0 1 .7-.2 .66 .66 0 0 1 .4 .6v1a.66 .66 0 0 1-.6 .7 .66 .66 0 0 1-.7-.7z"/>
<path d="M203 178.3l.5-.2a.92 .92 0 0 1 .1 1.5h-.3l-.3-.1-.1-.4zM204.8 178.1h.7l.2 .4v1.1h-.6a.46 .46 0 0 1-.4-.4 .46 .46 0 0 1 .4-.5h.6M205.5 172.2h-.8a.51 .51 0 0 0-.5 .6v1.3l.2 .4 1.1 .1v-1.3h-.4M207.4 178.4v-.3h-.8v1.5M207.5 173.3h1.1M208.6 172.2h-1.1v2.4M209 177.3v2.3h-.7l-.3-.3v-1l.3-.2h.7M209.4 173.5h.6a.65 .65 0 0 0 .7-.6 .65 .65 0 0 0-.7-.7h-.6v2.4M210.1 173.5l.6 1.1M211.6 172.5a.64 .64 0 0 1 .7-.2 .64 .64 0 0 1 .4 .6v1a.65 .65 0 0 1-.6 .7 .65 .65 0 0 1-.7-.7zM212.6 170.9h.5M214.9 172.2v2.4l-1.3-2.4v2.4"/>
<path d="M215.6 172.2h1.3M216.3 172.2v2.4M218.7 173.3h.8M219.8 172.2h-1.1v2.4h1.1M221.8 172.2v2.4l-1.2-2.4v2.4M222.8 172.2l.8 .1 .4 .4v1.4l-.4 .4-.8 .1zM225.9 174.6l.8-2.4 .8 2.4M226.1 174h1.2M228.2 172.2a1.16 1.16 0 0 1 1.2 .3l.1 .4-.1 1.4-.4 .2-.8 .1zM231.5 172.4a.58 .58 0 0 0-.9-.1 .58 .58 0 0 0 0 .9l.7 .4a.58 .58 0 0 1 .1 .9 .58 .58 0 0 1-.9-.1l-.2-.2M232.3 173.7h1.6M234.7 174.6h1.3"/>
<path d="M234.7 172.8l.6-.6v2.4M236.8 172.8a.64 .64 0 0 1 .9-.6 .64 .64 0 0 1 .2 1.1l-1.1 1.3h1.3M239 172.5a.66 .66 0 0 1 .7-.2 .66 .66 0 0 1 .5 .6v.6h-.8a.63 .63 0 0 1-.4-1zM240.2 173.5l-.4 .8-.7 .3M240.9 172.2h.8a.52 .52 0 0 1 .5 .6 .52 .52 0 0 1-.5 .5h-.5M241.6 173.3a.65 .65 0 0 1 .6 .6 .65 .65 0 0 1-.6 .7h-.7M244.2 174.6v-2.4l.8 1.3 .8-1.3v2.4M246.8 172.5a.66 .66 0 0 1 .7-.2 .66 .66 0 0 1 .4 .6v1a.65 .65 0 0 1-.6 .7 .65 .65 0 0 1-.6-.7zM248.8 172.2l.9 .1 .4 .4v1.2l-.1 .4-.3 .2-.9 .1zM251 172.2v1.7a.65 .65 0 0 0 .7 .7 .65 .65 0 0 0 .6-.7v-1.7M253.3 172.2v2.4h1M255.1 173.3h.7"/>
<path d="M256.1 172.2h-1v2.4h1M46.1 191.2v3.8M80.3 191.2v3.8M114.4 191.2v3.8M148.5 191.2v3.8M182.6 191.2v3.8M191.1 186.1h93.9M191.1 181h93.9M193.7 182.6h.7a.48 .48 0 0 1 .5 .5 .48 .48 0 0 1-.5 .5h-.5M194.3 183.6a.58 .58 0 0 1 .6 .6 .58 .58 0 0 1-.6 .5h-.6M194.9 187.7a.58 .58 0 0 0-.9-.1 .58 .58 0 0 0 0 .8l.7 .4a.58 .58 0 0 1 .1 .9 .58 .58 0 0 1-.9 0l-.2-.2M195.8 188.3l.9 .1 .1 1.4"/>
<path d="M195.8 187.5v2.3M195.9 182.8l.1-.1a.89 .89 0 0 1 .8 1.3l-.1 .2a.51 .51 0 0 1-.5 .5 .51 .51 0 0 1-.5-.5l-.1-.8zM196.7 183.1l-1 1.2M197.7 189h1a.54 .54 0 0 0-.4-.7 .54 .54 0 0 0-.6 .5l.1 .9 .9 .1M198.4 182.4l-.9 2.6M199.3 182.8l.2-.1a.87 .87 0 0 1 .7 1.3 .59 .59 0 0 1-.5 .7 .59 .59 0 0 1-.6-.7v-.6zM199.5 189h1a.54 .54 0 0 0-.4-.7 .54 .54 0 0 0-.6 .5l.1 .9 .9 .1M200.1 183.1l-.9 1.2M201 183.6h.7a.59 .59 0 0 1 .5 .6 .59 .59 0 0 1-.7 .5 .59 .59 0 0 1-.5-.6zM201.1 188.3h.8M201.4 187.5v2.1l.5 .2M201.9 182.6l-.6 .3-.3 .7"/>
<path d="M202.6 188.4l.2 .2zM202.6 189.5l.2 .1zM203.8 182.4l-1 2.6M204.4 183.1a.58 .58 0 0 1 .9-.4 .58 .58 0 0 1 .1 .9l-1 1.1h1.2M206.7 182.8l.1-.1a.87 .87 0 0 1 .7 1.3 .59 .59 0 0 1-.5 .7 .59 .59 0 0 1-.6-.7v-.6zM207.4 183.1l-.9 1.2M207.7 188l.6-.5v2.3M207.7 189.8h1.3M208.3 184.7h1.2M208.3 183.1l.6-.5v2.1M210.7 187.2l-1 2.9M211.9 187.5l-.5 1.8h1.3"/>
<path d="M212.3 188.8v1M213.2 184.7h1.1M213.2 183.1l.6-.5v2.1M215.1 183.5l.1 .1zM215.1 184.4l.1 .2zM216 183.1a.58 .58 0 0 1 .8-.4 .58 .58 0 0 1 .2 .9l-1 1.1h1.1M216.8 191.2v3.8M218.4 182.6l-.5 1.7h1.2M218.7 183.8v.9M220.9 183.8h.6a.59 .59 0 0 0 .6-.6 .59 .59 0 0 0-.6-.6h-.6v2.1M222.9 184.7v-2.1l.7 1.2 .7-1.2v2.1M237.3 181v10.3"/>
<path d="M238.3 188.8h.6a.65 .65 0 0 0 .6-.7 .65 .65 0 0 0-.6-.6h-.6v2.3M239 188.8l.5 1M239.1 182.4v2l-.2 .2-.6 .1M239.9 184.7h.6M239.9 182.4h.6M240.2 182.4v2.3M240.3 189h1.1a.55 .55 0 0 0-.4-.7 .55 .55 0 0 0-.7 .5l.1 .9 1 .1M242.1 188.3l.5 1.5 .5-1.5M242.6 182.4v2.3l-1.3-2.3v2.3M243.8 189.5l.2 .1zM243.8 188.4l.2 .2zM244.8 182.4h-.7a.51 .51 0 0 0-.6 .5v1.3l.2 .4 1.1 .1v-1.3h-.4"/>
<path d="M246.3 182.4v2l-.2 .2-.6 .1M247.1 184.7h.5M247.1 182.4h.5M247.4 182.4v2.3M247.8 187.6v1.9l-.4 .4h-.4M248.5 183.4h.8M248.6 189.9h.5M248.6 187.6h.5M248.9 187.6v2.3M249.5 182.4h-1v2.3h1M250.9 191.2v3.8M251.2 187.6v2.3l-1.2-2.3v2.3"/>
<path d="M251.4 182.4v2.3h1M252.2 189.9v-2.3l.8 1.3 .7-1.3v2.3M253.1 184.7h.5M253.1 182.4h.5M253.4 182.4v2.3M254.6 189.9h.5M254.6 187.6h.5M254.8 187.6v2.3M257.2 187.6v2.3l-1.3-2.3v2.3M259.5 187.6h-1l-.3 .3v1.6l.3 .4h1v-1.3h-.4M261.5 187.6v2.3h1.1M263.2 189.9h.5"/>
<path d="M263.2 187.6h.5M263.5 187.6v2.3"/>
<circle cx="210.8" cy="184.1" r=".59"/>
<circle cx="210.8" cy="183.1" r=".46"/>
</g>
<g fill="none" stroke="#800000" stroke-width=".25">
<path d="M34.9 31.2h12.7v12.7h-12.7zM58.4 36.3h3.8M69.2 22.9l1.2-1.9 1.3 1.9M83.1 23.6v5.1M127.6 30.6l1.2-1.9 1.3 1.9M178.4 30.6l1.2-1.9 1.3 1.9M91.4 46.4h3.8M151.7 43.9h5.1M264.1 42.4h3.8M48.2 74.4h3.8M139.6 61.7h3.8M178.4 61.7h2.5l-1.3 1.2z"/>
<path d="M47.3 114h2.6l-1.3 1.3zM58.1 111.4h.7M58.1 110.2l-4.4 1.2M93 105.7l1.3-1.9 1.3 1.9M110.8 105.7l1.3-1.9 1.2 1.9M84.1 129.2h30.5v40.6h-30.5zM85.4 121.6h2.5l-1.2 1.3zM105.7 121.6h2.6l-1.3 1.3zM115.9 121.6h2.5l-1.2 1.3zM174.3 128.6l1.3-1.9 1.2 1.9M262.2 137.2l1.2-1.9 1.3 1.9M270.8 136.2l1.3-1.9 1.2 1.9"/>
<path d="M128.1 151.1h3.5M128.1 153.1h3.5M128.3 151.7h3.1v.8h-3.1zM164.1 146.4l1.3-1.9 1.3 1.9M270.8 149.5h2.5l-1.2 1.3zM75.2 174.9h2.6l-1.3 1.3zM126 161.6l1.3-1.9 1.3 1.9M143.8 161.6l1.3-1.9 1.3 1.9M164.1 167.3h2.6l-1.3 1.3zM95.6 180h2.5l-1.3 1.3z"/>
</g>
<path d="M136.5 33.7h10.1v7.7h-10.1zM227.9 32.2h6.3v17.8h-6.3zM65.4 50.2h10.1v6.4h-10.1zM83.1 50.2h7.6v6.4h-7.6zM174.6 42.6h7.6v6.4h-7.6zM228.9 80.5h6.3v22.8h-6.3zM209.6 135.8h6.3v15.3h-6.3zM245.7 137.9h6.3v10.1h-6.3z" fill="none" stroke="#800000" stroke-width=".42"/>
<g fill="#800000" stroke="#800000" stroke-width=".21">
<path d="M37.4 60.9h10.2v1.5h-10.2z"/>
<path d="M84.6 34.2h.6v4.1h-.6z"/>
<path d="M83.6 34.2h.5v4.1h-.5z"/>
<path d="M82.3 27.5h.2v.9h-.2z"/>
<path d="M82 27.9h.8v.1h-.8z"/>
<path d="M152 43.1h.9v.1h-.9z"/>
<path d="M152.4 42.7h.1v.9h-.1z"/>
<path d="M162.4 45.4h4v.5h-4z"/>
<path d="M162.4 44.4h4v.5h-4z"/>
<path d="M84.6 113h4.1v.5h-4.1z"/>
<path d="M84.6 112h4.1v.5h-4.1z"/>
<path d="M115.1 113h4.1v.5h-4.1z"/>
<path d="M115.1 112h4.1v.5h-4.1z"/>
<path d="M190.8 170.9h.5v20.3h-.5z"/>
<path d="M191.1 170.6h93.9v.6h-93.9z"/>
<path d="M105 113h4v.5h-4z"/>
<path d="M105 112h4v.5h-4z"/>
<path d="M144.1 147.5h.5v4.1h-.5z"/>
<path d="M143.1 147.5h.5v4.1h-.5z"/>
<path d="M144.1 155.1h.5v4.1h-.5z"/>
<path d="M143.1 155.1h.5v4.1h-.5z"/>
<path d="M163.4 161.2h4v.5h-4z"/>
<path d="M163.4 160.2h4v.5h-4z"/>
<path d="M74.5 168.8h4v.5h-4z"/>
<path d="M74.5 167.8h4v.5h-4z"/>
<path d="M56.7 161.2h4.1v.5h-4.1z"/>
<path d="M56.7 160.2h4.1v.5h-4.1z"/>
</g>
<g fill="none" stroke="#800000" stroke-width=".61">
<path d="M231.7 37.3h1.3M231.7 39.8h1.3M231.7 34.8h1.3M67.9 51.5v1.3M70.4 51.5v1.3M73 51.5v1.3M85.7 51.5v1.3M88.2 51.5v1.3M177.1 43.9v1.3M179.6 43.9v1.3M231.7 42.4h1.3M231.7 44.9h1.3"/>
<path d="M231.7 47.5h1.3M232.7 95.7h1.3M232.7 98.2h1.3M232.7 90.6h1.3M232.7 93.2h1.3M232.7 88.1h1.3M232.7 85.5h1.3M232.7 83h1.3M232.7 100.8h1.3M213.4 138.4h1.3M213.4 143.4h1.3M213.4 146h1.3"/>
<path d="M213.4 148.5h1.3M213.4 140.9h1.3M249.5 140.4h1.2M249.5 142.9h1.2M249.5 145.5h1.2M192.3 170.9h-1.2v1.2"/>
</g>
<g fill="#800000" stroke="#800000" stroke-width=".21">
<path d="M84.9 23.6l.2 .1-.5 .9-.3 1.5h-.3l.2-1.3z" fill-rule="evenodd"/>
<path d="M84 26.1h.3l.3 1.5 .5 .9-.2 .2-.7-1.2z" fill-rule="evenodd"/>
<path d="M154.2 44.8l1.4 .2 1.2 .7-.1 .1-1.4-.6-1.1-.2z" fill-rule="evenodd"/>
<path d="M151.7 45.7l1.2-.7 1.3-.2v.2l-1 .2-1.4 .6z" fill-rule="evenodd"/>
<circle cx="53.7" cy="111.4" r=".33"/>
<circle cx="58.8" cy="111.4" r=".33"/>
</g>
<path d="M8.2 8.3h280.6v186.7h-280.6z" fill="none" stroke="#800000" stroke-width=".32"/>
<g fill="none" stroke="#008000" stroke-width=".21">
<path d="M50.1 33.7h10.2M50.1 36.3h2.6M50.1 38.8h2.6M70.4 26.1h10.2M70.4 36.3h10.2M70.4 23.6v15.2h17.8v7.6M88.2 26.1h5.1v17.8M88.2 36.3h5.1M128.8 31.2v5.1h5.1M149.2 38.8v-2.5h27.9v2.5M154.2 36.3v5.1M164.4 36.3v5.1"/>
<path d="M179.6 31.2v7.6M238 37.3h28v2.5M238 34.8h12.7M238 39.8h12.7M50.1 41.4h17.8v5M70.4 46.4v-5h15.3v5M73 46.4h7.6v15.3h-30.5M141.5 43.9v15.2M141.5 54.1h25.4M154.2 49v5.1M164.4 49v5.1M177.1 54.1h2.5v5"/>
<path d="M238 47.5h12.7M238 44.9h12.7M238 42.4h12.7M50.1 64.2v7.6M239.1 98.2h5M239.1 93.2h5M239.1 90.6h5M239.1 95.7h5M239.1 85.5h5M239.1 83h5M239.1 88.1h5M48.6 111.4h2.5"/>
<path d="M61.3 111.4h2.5M86.7 116.5v2.6M86.7 108.9h10.1v2.5M94.3 106.4v17.7M99.4 108.9v15.2h-2.6v-2.5M107 108.9h-5.1v15.2M107 116.5v2.6M112.1 108.9h5.1M112.1 106.4v17.7h-7.6M117.2 116.5v2.6M239.1 100.8h5M33.4 131.8h33"/>
<path d="M33.4 134.3h25.4M33.4 136.8h17.7M33.4 139.4h10.1M53.7 139.4h25.4M61.3 136.8h17.8M68.9 134.3h10.2M76.5 131.8h2.6M119.7 131.8h20.3M119.7 134.3h7.6M119.7 136.8h38.1M119.7 139.4h48.3M137.5 134.3h10.1"/>
<path d="M175.6 139.4v2.5M219.8 138.4h5M263.4 137.9v2.5h-7.6M272.1 136.8v6.1h-16.3M33.4 141.9h2.5M41 157.1h38.1M41 154.6h38.1M46.1 141.9h33M76.5 149.5h2.6M79.1 159.7h-12.7v7.6h-25.4M119.7 157.1h12.7v15.3h15.2M119.7 152.1h7.6v2.5h10.2v2.5h2.5"/>
<path d="M119.7 149.5h20.3M119.7 141.9h7.6M119.7 144.5h71.1M119.7 159.7h2.5v12.7h5.1M137.5 141.9h40.6M147.6 149.5h17.8M165.4 147v10.1h-17.8M219.8 148.5h5M219.8 146h5M219.8 140.9h5M219.8 143.4h5M255.8 145.5h16.3v1.5"/>
<path d="M43.5 164.8v2.5M58.8 164.8v2.5M61.3 169.8v2.6M79.1 164.8h-7.7v7.6M79.1 162.2h-10.2v7.6h-10.1M96.8 174.9v2.6h5.1v-2.6"/>
</g>
<g fill="#008000" stroke="#008000" stroke-width=".21">
<circle cx="50.1" cy="66.8" r=".51"/>
<circle cx="93.3" cy="36.3" r=".51"/>
<circle cx="141.5" cy="54.1" r=".51"/>
<circle cx="154.2" cy="54.1" r=".51"/>
<circle cx="164.4" cy="54.1" r=".51"/>
<circle cx="96.8" cy="177.5" r=".51"/>
<circle cx="70.4" cy="26.1" r=".51"/>
<circle cx="70.4" cy="36.3" r=".51"/>
<circle cx="94.3" cy="108.9" r=".51"/>
<circle cx="112.1" cy="108.9" r=".51"/>
<circle cx="165.4" cy="157.1" r=".51"/>
<circle cx="165.4" cy="149.5" r=".51"/>
<circle cx="96.8" cy="124.1" r=".51"/>
<circle cx="129.9" cy="149.5" r=".51"/>
<circle cx="129.9" cy="154.6" r=".51"/>
<circle cx="175.6" cy="141.9" r=".51"/>
<circle cx="145.1" cy="172.4" r=".51"/>
<circle cx="76.5" cy="164.8" r=".51"/>
<circle cx="43.5" cy="154.6" r=".51"/>
<circle cx="51.1" cy="167.3" r=".51"/>
<circle cx="58.8" cy="167.3" r=".51"/>
<circle cx="43.5" cy="167.3" r=".51"/>
<circle cx="58.8" cy="157.1" r=".51"/>
<circle cx="51.1" cy="157.1" r=".51"/>
<circle cx="61.3" cy="169.8" r=".51"/>
<circle cx="154.2" cy="36.3" r=".51"/>
<circle cx="149.2" cy="36.3" r=".51"/>
<circle cx="164.4" cy="36.3" r=".51"/>
</g>
<g font-size="5.4" fill="#800000">
<text x="15.1" y="18.5">POWER INPUT MODULE</text>
<text x="117.7" y="18.5">REGULATOR MODULE</text>
<text x="205" y="18.5">ECG INPUT CONNECTOR</text>
<text x="204" y="73.9">COMM INTERACTION MODULE</text>
<text x="13.5" y="88.6">ANALOG FRONT-END MODULE</text>
<text x="205" y="123.1">TEST-PAD CONNECTOR</text>
</g>
<g font-size="3.7" fill="#800000">
<text x="28.1" y="11.5">1</text>
<text x="62.2" y="11.5">2</text>
<text x="96.3" y="11.5">3</text>
<text x="130.4" y="11.5">4</text>
<text x="164.6" y="11.5">5</text>
<text x="198.7" y="11.5">6</text>
<text x="232.8" y="11.5">7</text>
<text x="266.9" y="11.5">8</text>
<text x="8.9" y="31.3">A</text>
<text x="285.7" y="31.3">A</text>
<text x="8.9" y="67.2">B</text>
<text x="285.7" y="67.2">B</text>
<text x="8.8" y="103">C</text>
<text x="285.6" y="103">C</text>
<text x="8.8" y="138.8">D</text>
<text x="285.6" y="138.8">D</text>
<text x="8.9" y="174.6">E</text>
<text x="285.7" y="174.6">E</text>
<text x="28.1" y="194.4">1</text>
<text x="62.2" y="194.4">2</text>
<text x="96.3" y="194.4">3</text>
<text x="130.4" y="194.4">4</text>
<text x="164.6" y="194.4">5</text>
<text x="198.7" y="194.4">6</text>
<text x="232.8" y="194.4">7</text>
<text x="266.9" y="194.4">8</text>
</g>
<text font-size="3.6" fill="#800000" x="38.2" y="41.8" transform="rotate(-90 38.2 41.8)">USB</text>
<g font-size="3.5">
<text x="3.5" y="203.9">30/06/2018</text>
<text x="22.2" y="203.9">1:25 PM /Users/apple/Documents/study/ECGMonitor/PCB/MonitorMainPCB/MainBoard.sch (Sheet: 1/4)</text>
</g>
<g font-size="2.5" fill="#505050">
<text x="67.9" y="26.1" transform="rotate(-90 67.9 26.1)">+5V</text>
<text x="126.3" y="33.7" transform="rotate(-90 126.3 33.7)">+5V</text>
<text x="177.1" y="33.7" transform="rotate(-90 177.1 33.7)">+3V3</text>
<text x="252.3" y="35.6">RL</text>
<text x="54.2" y="37.2">D+/4.6B</text>
<text x="54.2" y="39.7">D-/4.6B</text>
<text x="57.7" y="38.8">GND</text>
<text x="252.3" y="40.7">V1</text>
<text x="252.3" y="45.8">LA</text>
<text x="252.3" y="43.3">LL</text>
<text x="263.4" y="44.9">GND</text>
<text x="90.7" y="49">GND</text>
<text x="252.3" y="48.3">RA</text>
<text x="139" y="64.2">GND</text>
<text x="177.7" y="64.8">GND</text>
<text x="47.6" y="76.9">GND</text>
<text x="245.7" y="83.9">ALARMB/4.4B</text>
<text x="245.7" y="86.4">SS/4.2B</text>
<text x="245.7" y="89">SCLK/3.4C</text>
<text x="245.7" y="94">MISO/3.4C</text>
<text x="245.7" y="91.5">MOSI/3.8D</text>
<text x="245.7" y="101.7">RSTBCON</text>
<text x="245.7" y="99.1">CLK</text>
<text x="245.7" y="96.6">DRDYB/4.4B</text>
<text x="100.3" y="107.4" transform="rotate(-90 100.3 107.4)">RSTBCON</text>
<text x="65.4" y="112.3">RSTBCON</text>
<text x="91.8" y="108.9" transform="rotate(-90 91.8 108.9)">+3V3</text>
<text x="109.5" y="108.9" transform="rotate(-90 109.5 108.9)">+3V3</text>
<text x="46.7" y="117.2">GND</text>
<text x="84.8" y="124.8">GND</text>
<text x="105.1" y="124.8">GND</text>
<text x="115.3" y="124.8">GND</text>
<text x="84.1" y="127.9">IC1</text>
<text x="173" y="131.8" transform="rotate(-90 173 131.8)">+3V3</text>
<text x="28.4" y="132.6">RA</text>
<text x="28.8" y="135.2">LA</text>
<text x="29.1" y="137.7">LL</text>
<text x="141.5" y="132.6">CLK</text>
<text x="149.2" y="135.2">MISO/3.4C</text>
<text x="159.3" y="137.7">MOSI/3.8D</text>
<text x="28.6" y="140.3">RL</text>
<text x="28.8" y="142.8">V1</text>
<text x="169.5" y="140.3">SCLK</text>
<text x="176" y="140.3">/3.4C</text>
<text x="179.6" y="142.8">DRDYB/4.4B</text>
<text x="226.4" y="141.8">RLDINIV</text>
<text x="226.4" y="139.2">RLDIN</text>
<text x="260.9" y="140.4" transform="rotate(-90 260.9 140.4)">+5V</text>
<text x="269.5" y="139.4" transform="rotate(-90 269.5 139.4)">+3V3</text>
<text x="162.9" y="149.5" transform="rotate(-90 162.9 149.5)">+3V3</text>
<text x="192.3" y="145.3">SS/4.2B</text>
<text x="226.4" y="149.4">WCT</text>
<text x="226.4" y="146.9">CMOUT</text>
<text x="226.4" y="144.3">RLDOUT</text>
<text x="30.3" y="155.5">CMOUT</text>
<text x="69.3" y="150.4">WCT</text>
<text x="270.2" y="152.7">GND</text>
<text x="29.2" y="158">RLDOUT</text>
<text x="124.8" y="164.8" transform="rotate(-90 124.8 164.8)">+3V3</text>
<text x="142.6" y="164.8" transform="rotate(-90 142.6 164.8)">+3V3</text>
<text x="29.6" y="168.2">RLDINIV</text>
<text x="49.7" y="170.7">RLDIN</text>
<text x="101.9" y="172.4">ADS1293</text>
<text x="149.2" y="173.3">ALARMB/4.4B</text>
<text x="163.5" y="170.5">GND</text>
<text x="74.6" y="178.1">GND</text>
<text x="94.9" y="183.2">GND</text>
</g>
<text font-size="2.5" fill="#800000" x="14.6" y="188.6">XJTU LOGO</text>
<g font-size="2.1" fill="#505050">
<text x="40.5" y="34.5">GND</text>
<text x="47.9" y="35.9">D+</text>
<text x="47.9" y="33.4">GND</text>
<text x="235.3" y="34.4">6</text>
<text x="25.6" y="38.5">SHLD1*2</text>
<text x="42.4" y="37">D+</text>
<text x="43" y="39.6">D-</text>
<text x="47.9" y="38.5">D-</text>
<text x="47.9" y="41">VBUS</text>
<text x="176.7" y="41.6" transform="rotate(-90 176.7 41.6)">2</text>
<text x="179.3" y="41.6" transform="rotate(-90 179.3 41.6)">1</text>
<text x="235.3" y="39.5">4</text>
<text x="235.3" y="36.9">5</text>
<text x="39.4" y="42.1">VBUS</text>
<text x="235.3" y="47.1">1</text>
<text x="235.3" y="44.6">2</text>
<text x="235.3" y="42">3</text>
<text x="67.5" y="49.2" transform="rotate(-90 67.5 49.2)">3</text>
<text x="70.1" y="49.2" transform="rotate(-90 70.1 49.2)">2</text>
<text x="72.6" y="49.2" transform="rotate(-90 72.6 49.2)">1</text>
<text x="85.3" y="49.2" transform="rotate(-90 85.3 49.2)">2</text>
<text x="87.9" y="49.2" transform="rotate(-90 87.9 49.2)">1</text>
<text x="236.3" y="82.6">8</text>
<text x="236.3" y="87.7">6</text>
<text x="236.3" y="85.2">7</text>
<text x="236.3" y="95.3">3</text>
<text x="236.3" y="92.8">4</text>
<text x="236.3" y="90.3">5</text>
<text x="236.3" y="100.4">1</text>
<text x="236.3" y="97.9">2</text>
<text x="80.6" y="131.4">1</text>
<text x="93.9" y="126.9" transform="rotate(-90 93.9 126.9)">28</text>
<text x="96.5" y="126.9" transform="rotate(-90 96.5 126.9)">25</text>
<text x="101.6" y="126.9" transform="rotate(-90 101.6 126.9)">26</text>
<text x="104.1" y="126.9" transform="rotate(-90 104.1 126.9)">22</text>
<text x="117" y="131.4">21</text>
<text x="80.6" y="133.9">2</text>
<text x="80.6" y="136.5">3</text>
<text x="86.5" y="132.5">IN1</text>
<text x="86.5" y="135.1">IN2</text>
<text x="86.5" y="137.6">IN3</text>
<text x="95.1" y="136.1" transform="rotate(-90 95.1 136.1)">VDD</text>
<text x="97.6" y="137.2" transform="rotate(-90 97.6 137.2)">RSTB</text>
<text x="107.6" y="135.1">SDO</text>
<text x="108.1" y="132.5">CLK</text>
<text x="108.7" y="137.6">SDI</text>
<text x="117" y="136.5">18</text>
<text x="117" y="133.9">19</text>
<text x="80.6" y="139">4</text>
<text x="80.6" y="141.6">5</text>
<text x="86.5" y="140.1">IN4</text>
<text x="86.5" y="142.7">IN5</text>
<text x="102.7" y="138.8" transform="rotate(-90 102.7 138.8)">CVREF</text>
<text x="104.8" y="142.7">DRDYB</text>
<text x="105.2" y="138.3" transform="rotate(-90 105.2 138.3)">VDDIO</text>
<text x="106.7" y="140.1">SCLK</text>
<text x="117" y="139">17</text>
<text x="117" y="141.6">20</text>
<text x="217" y="143.1">3</text>
<text x="217" y="140.5">4</text>
<text x="217" y="138">5</text>
<text x="253.1" y="142.6">2</text>
<text x="253.1" y="140">3</text>
<text x="80.6" y="144.1">6</text>
<text x="80.6" y="149.2">7</text>
<text x="86.5" y="145.2">IN6</text>
<text x="107.9" y="145.2">CSB</text>
<text x="117" y="144.1">16</text>
<text x="117" y="149.2">23</text>
<text x="217" y="148.2">1</text>
<text x="217" y="145.6">2</text>
<text x="253.1" y="145.1">1</text>
<text x="80.6" y="154.3">8</text>
<text x="86.5" y="150.3">WCT</text>
<text x="86.5" y="155.4">CMOUT</text>
<text x="105.9" y="150.3">XTAL1</text>
<text x="105.9" y="152.8">XTAL2</text>
<text x="117" y="151.7">24</text>
<text x="79.4" y="159.3">10</text>
<text x="79.6" y="161.9">11</text>
<text x="80.6" y="156.8">9</text>
<text x="86.5" y="157.9">RLDOUT</text>
<text x="86.5" y="160.5">RLDINV</text>
<text x="103.5" y="157.9">ALARMB</text>
<text x="104.9" y="160.5">SYNCB</text>
<text x="117" y="159.3">13</text>
<text x="117" y="156.8">15</text>
<text x="79.4" y="164.4">12</text>
<text x="86.5" y="163">RLDIN</text>
<text x="86.5" y="165.5">RLDREF</text>
<text x="97.6" y="167.5" transform="rotate(-90 97.6 167.5)">VSS</text>
<text x="102.7" y="167.5" transform="rotate(-90 102.7 167.5)">VSSIO</text>
<text x="96.5" y="174.6" transform="rotate(-90 96.5 174.6)">27</text>
<text x="101.6" y="174.6" transform="rotate(-90 101.6 174.6)">14</text>
</g>
</svg>
